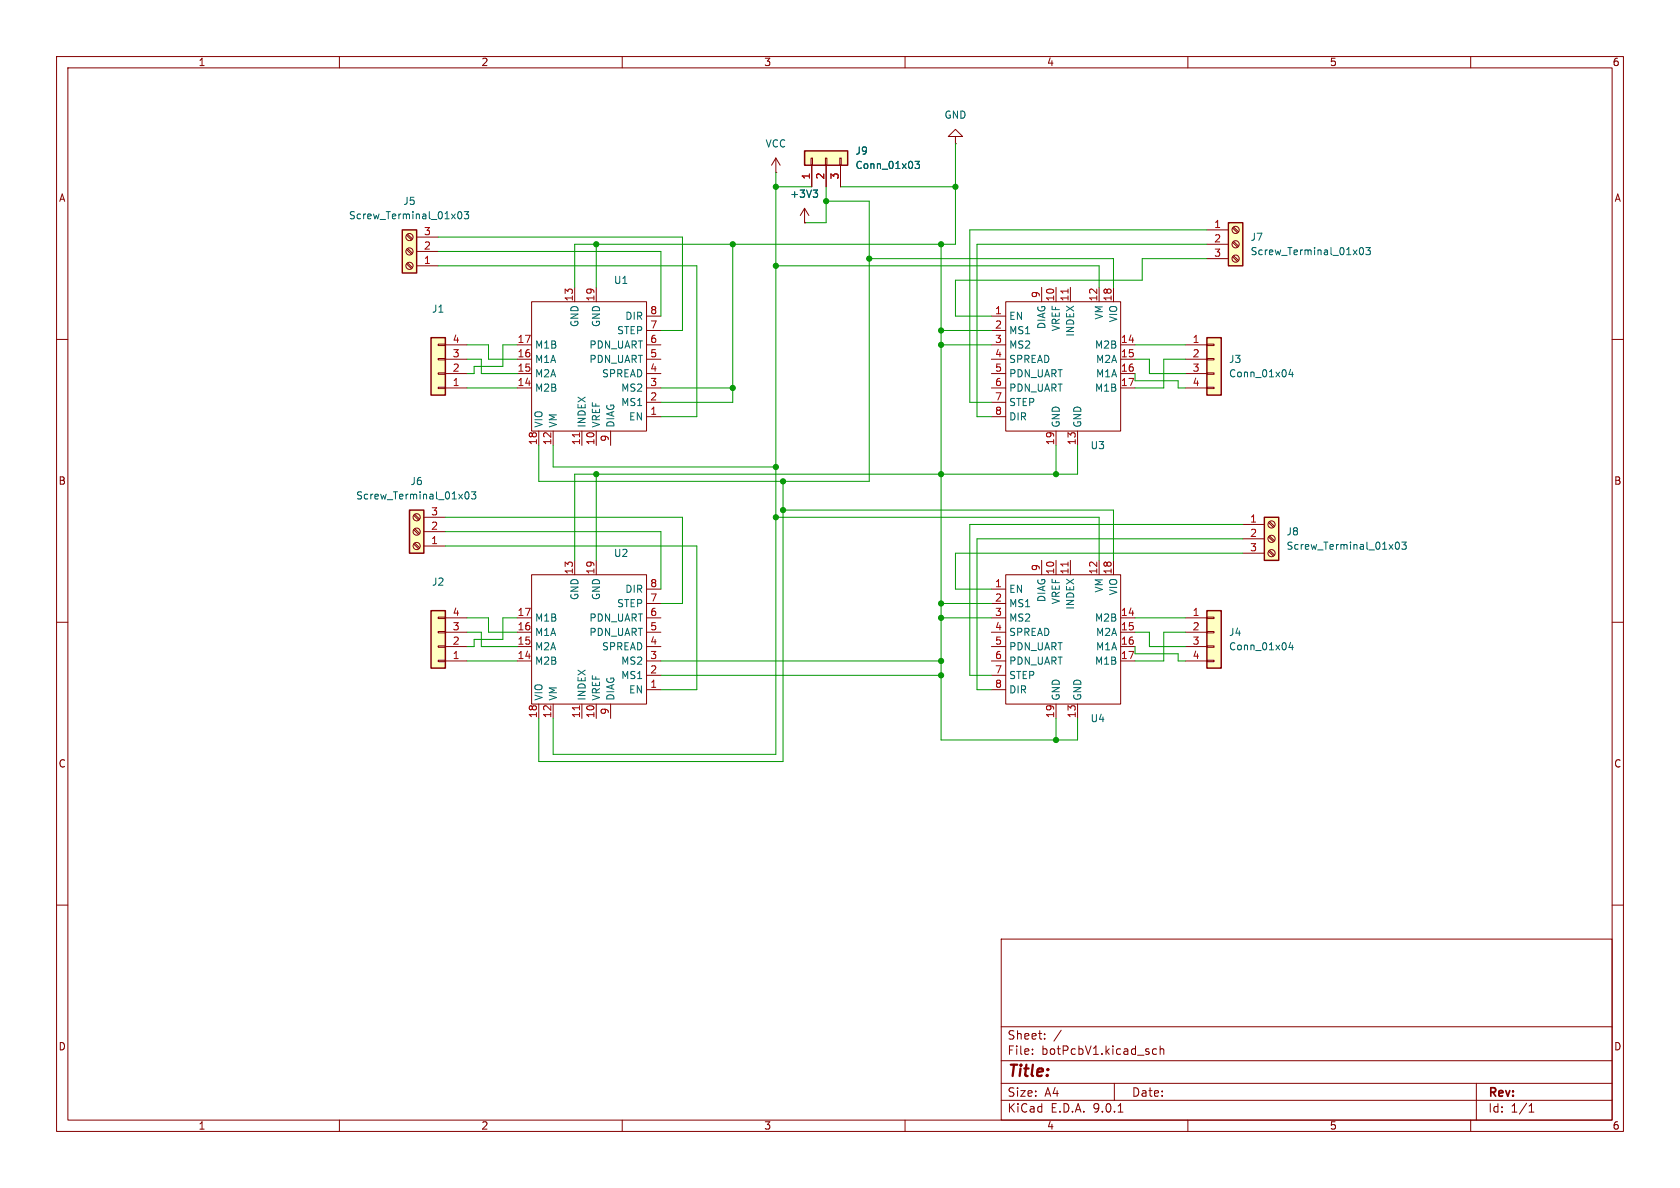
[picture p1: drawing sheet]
<svg xmlns="http://www.w3.org/2000/svg" width="297mm" height="210mm" viewBox="0 0 297 210" stroke-linecap="round" stroke-linejoin="round" font-family="sans-serif">
<g fill="none" stroke="#840000" stroke-width=".18">
<path d="M10 10h277v190h-277zM12 12h273v186h-273zM60 10v2M110 10v2M160 10v2M210 10v2M260 10v2M10 60h2M285 60h2M10 110h2M285 110h2M10 160h2"/>
<path d="M177 166h108v32h-108zM285 160h2M60 198v2M110 198v2M160 198v2M177 194.5h108M177 191.5h108M177 187.5h108M177 181.5h108M182.5 186.3v.1M182.5 185.5v.1M184.7 183.6v.1"/>
<path d="M184.7 182.8v.1M187.6 182.1l-1.3 2M197 191.5v3M197.7 196.6h.8M204.5 185.5l-.5-.1-.3 .3v.4l.2 .2h.6M205.1 185.5l.2-.1 .4 .1v.9M205.1 184.9v1.5M210 198v2M260 198v2M261 191.5v6.5M270.3 196.6h.9M270.3 195.5l.4-.4v1.5"/>
</g>
<path d="M76.2 108h2.5v10.1h-2.5z" fill="#ffffc2"/>
<path d="M76.2 108h2.5v10.1h-2.5z" fill="none" stroke="#840000" stroke-width=".25"/>
<path d="M77.5 116.7h1.2v.3h-1.2zM77.5 114.2h1.2v.2h-1.2zM77.5 111.6h1.2v.3h-1.2zM77.5 109.1h1.2v.2h-1.2zM78.7 116.8h3.8M78.7 114.3h3.8M78.7 111.8h3.8M78.7 109.2h3.8" fill="none" stroke="#840000" stroke-width=".18"/>
<path d="M76.2 59.7h2.5v10.2h-2.5z" fill="#ffffc2"/>
<path d="M76.2 59.7h2.5v10.2h-2.5z" fill="none" stroke="#840000" stroke-width=".25"/>
<g fill="none" stroke="#840000" stroke-width=".18">
<path d="M77.5 68.5h1.2v.2h-1.2zM77.5 65.9h1.2v.3h-1.2zM77.5 63.4h1.2v.2h-1.2zM77.5 60.8h1.2v.3h-1.2zM78.7 68.6h3.8M78.7 66h3.8M78.7 63.5h3.8M78.7 61h3.8M101.6 99.1v2.5M105.4 99.1v2.5M184.1 99.1v2.5M186.7 99.1v2.5"/>
<path d="M189.2 99.1v2.5M194.3 99.1v2.5M196.8 99.1v2.5M91.4 116.8h2.6M91.4 114.3h2.6M91.4 111.8h2.6M91.4 109.2h2.6M94 101.6h20.3v22.9h-20.3zM114.3 119.4h2.5M114.3 116.8h2.5M114.3 114.3h2.5M114.3 111.8h2.5"/>
<path d="M114.3 109.2h2.5M114.3 106.7h2.5M114.3 104.1h2.5M175.3 119.4h2.5M175.3 116.8h2.5M175.3 114.3h2.5M175.3 111.8h2.5M175.3 109.2h2.5M175.3 106.7h2.5M175.3 104.1h2.5M177.8 101.6h20.3v22.9h-20.3zM198.1 116.8h2.6"/>
<path d="M198.1 114.3h2.6M198.1 111.8h2.6M198.1 109.2h2.6M95.2 124.5v2.5M97.8 124.5v2.5M102.9 124.5v2.5M105.4 124.5v2.5M107.9 124.5v2.5M114.3 121.9h2.5M175.3 121.9h2.5M186.7 124.5v2.5M190.5 124.5v2.5"/>
</g>
<path d="M188.8 99.4v.7M102.5 124.8v.7" fill="none" stroke="#a90000" stroke-width=".18"/>
<path d="M71.1 40.6h2.6v7.7h-2.6z" fill="#ffffc2"/>
<path d="M71.1 40.6h2.6v7.7h-2.6z" fill="none" stroke="#840000" stroke-width=".25"/>
<g fill="none" stroke="#840000" stroke-width=".18">
<path d="M71.9 46.7l.8 .8M71.9 44.1l.8 .9M71.9 41.6l.8 .8M72.1 46.5l.8 .8M72.1 43.9l.8 .9M72.1 41.4l.8 .8M73.7 47h3.8M73.7 44.5h3.8M73.7 41.9h3.8"/>
<circle cx="72.4" cy="47" r=".63"/>
<circle cx="72.4" cy="44.4" r=".63"/>
<circle cx="72.4" cy="41.9" r=".63"/>
</g>
<path d="M81.1 37.5l.1-.1a.68 .68 0 0 1 .5 .6 .68 .68 0 0 1-.5 .7 .84 .84 0 0 1-.1-1.2zM82.1 37.4h.8l-.5 .5 .4 .1v.6l-.2 .1-.5-.1" fill="none" stroke="#006464" stroke-width=".18"/>
<path d="M72.4 90.2h2.5v7.6h-2.5z" fill="#ffffc2"/>
<path d="M72.4 90.2h2.5v7.6h-2.5z" fill="none" stroke="#840000" stroke-width=".25"/>
<g fill="none" stroke="#840000" stroke-width=".18">
<path d="M168.9 24.1h1.3l-1.3-1.2-1.3 1.2h1.3v1.3M168.9 25.4h.1M94 53.3h20.3v22.9h-20.3zM101.6 50.8v2.5M105.4 50.8v2.5M114.3 58.4h2.5M114.3 55.9h2.5M91.4 68.6h2.6M91.4 66h2.6M91.4 63.5h2.6M91.4 61h2.6M95.2 76.2v2.5"/>
<path d="M97.8 76.2v2.5M102.9 76.2v2.5M105.4 76.2v2.5M107.9 76.2v2.5M114.3 73.7h2.5M114.3 71.1h2.5M114.3 68.6h2.5M114.3 66h2.5M114.3 63.5h2.5M114.3 61h2.5M73.2 96.2l.8 .8M73.2 93.6l.8 .9"/>
<path d="M73.2 91.1l.8 .8M73.3 96l.9 .9M73.3 93.5l.9 .8M73.3 90.9l.9 .9M74.9 96.5h3.8M74.9 94h3.8M74.9 91.4h3.8"/>
<circle cx="73.7" cy="91.4" r=".63"/>
<circle cx="73.7" cy="96.5" r=".63"/>
<circle cx="73.7" cy="94" r=".63"/>
</g>
<path d="M82.3 87.1l.2-.2a.68 .68 0 0 1 .4 .7 .68 .68 0 0 1-.4 .6l-.2-.1-.1-.4zM83.3 86.9h.8l-.4 .5 .4 .1v.6l-.2 .1-.6-.1" fill="none" stroke="#006464" stroke-width=".18"/>
<path d="M102.5 76.5v.7" fill="none" stroke="#a90000" stroke-width=".18"/>
<path d="M213.4 108h2.5v10.1h-2.5z" fill="#ffffc2"/>
<path d="M213.4 108h2.5v10.1h-2.5z" fill="none" stroke="#840000" stroke-width=".25"/>
<g fill="none" stroke="#840000" stroke-width=".18">
<path d="M137.2 30.5h.1M137.2 27.9l-.8 1.3M137.2 27.9l.7 1.3M137.2 27.9v2.6M142.2 39.4h.1M142.2 36.8l-.7 1.3M142.2 36.8l.8 1.3M142.2 36.8v2.6M209.5 109.2h3.9M209.5 111.8h3.9M209.5 114.3h3.9M209.5 116.8h3.9"/>
<path d="M213.4 109.1h1.2v.2h-1.2zM213.4 111.6h1.2v.3h-1.2zM213.4 114.2h1.2v.2h-1.2zM213.4 116.7h1.2v.3h-1.2z"/>
</g>
<path d="M143.8 33.6h.7l-.4 .5M144.3 34.1l.2 .2v.3l-.2 .3M228.2 113.5l-.3 1h.8M228.5 114v.9" fill="none" stroke="#006464" stroke-width=".18"/>
<path d="M142.2 26.7h7.7v2.5h-7.7z" fill="#ffffc2"/>
<path d="M142.2 26.7h7.7v2.5h-7.7z" fill="none" stroke="#840000" stroke-width=".25"/>
<g fill="none" stroke="#840000" stroke-width=".18">
<path d="M143.4 27.9h.2v1.3h-.2zM143.5 29.2v3.8M145.9 27.9h.3v1.3h-.3zM146 29.2v3.8M148.5 27.9h.2v1.3h-.2zM148.6 29.2v3.8M175.3 55.9h2.5M175.3 58.4h2.5M177.8 53.3h20.3v22.9h-20.3zM184.1 50.8v2.5M186.7 50.8v2.5M189.2 50.8v2.5"/>
<path d="M194.3 50.8v2.5M196.8 50.8v2.5M175.3 61h2.5M175.3 63.5h2.5M175.3 66h2.5M175.3 68.6h2.5M175.3 71.1h2.5M175.3 73.7h2.5M186.7 76.2v2.5M190.5 76.2v2.5M198.1 61h2.6M198.1 63.5h2.6"/>
<path d="M198.1 66h2.6M198.1 68.6h2.6"/>
</g>
<path d="M161.8 28.5h.7l-.4 .5 .4 .1v.6l-.2 .1-.5-.1" fill="none" stroke="#006464" stroke-width=".18"/>
<path d="M188.8 51.1v.7" fill="none" stroke="#a90000" stroke-width=".18"/>
<path d="M213.4 59.7h2.5v10.2h-2.5z" fill="#ffffc2"/>
<path d="M213.4 59.7h2.5v10.2h-2.5z" fill="none" stroke="#840000" stroke-width=".25"/>
<path d="M209.5 61h3.9M209.5 63.5h3.9M209.5 66h3.9M209.5 68.6h3.9M213.4 60.8h1.2v.3h-1.2zM213.4 63.4h1.2v.2h-1.2zM213.4 65.9h1.2v.3h-1.2zM213.4 68.5h1.2v.2h-1.2z" fill="none" stroke="#840000" stroke-width=".18"/>
<path d="M228.2 65.3l-.3 .9h.8M228.5 65.8v.8" fill="none" stroke="#006464" stroke-width=".18"/>
<path d="M223.5 91.4h2.6v7.7h-2.6z" fill="#ffffc2"/>
<path d="M223.5 91.4h2.6v7.7h-2.6z" fill="none" stroke="#840000" stroke-width=".25"/>
<g fill="none" stroke="#840000" stroke-width=".18">
<path d="M219.7 92.7h3.8M219.7 95.3h3.8M219.7 97.8h3.8M224.3 92.4l.8 .8M224.3 94.9l.8 .9M224.3 97.5l.8 .8M224.4 92.2l.9 .8M224.4 94.7l.9 .9M224.4 97.3l.9 .8"/>
<circle cx="224.8" cy="97.8" r=".63"/>
<circle cx="224.8" cy="95.2" r=".63"/>
<circle cx="224.8" cy="92.7" r=".63"/>
</g>
<path d="M246.8 96l.2-.2a.68 .68 0 0 1 .4 .7 .68 .68 0 0 1-.4 .6l-.2-.1-.1-.4zM247.8 95.8h.8l-.4 .5 .3 .1v.6l-.1 .1-.6-.1" fill="none" stroke="#006464" stroke-width=".18"/>
<path d="M217.2 39.4h2.5v7.6h-2.5z" fill="#ffffc2"/>
<path d="M217.2 39.4h2.5v7.6h-2.5z" fill="none" stroke="#840000" stroke-width=".25"/>
<g fill="none" stroke="#840000" stroke-width=".18">
<path d="M142.2 39.4h.1M143.5 29.2v3.8M146 29.2v3.8M148.6 29.2v3.8M213.4 40.6h3.8M213.4 43.2h3.8M213.4 45.7h3.8M217.9 40.3l.9 .8M217.9 42.8l.9 .9M217.9 45.4l.9 .8M218.1 40.1l.8 .9M218.1 42.7l.8 .8"/>
<path d="M218.1 45.2l.8 .9"/>
<circle cx="218.4" cy="40.6" r=".63"/>
<circle cx="218.4" cy="43.2" r=".63"/>
<circle cx="218.4" cy="45.7" r=".63"/>
</g>
<path d="M143.8 33.6h.7l-.4 .5M144.3 34.1l.2 .2v.3l-.2 .3M161.8 28.5h.7l-.4 .5 .4 .1v.6l-.2 .1-.5-.1M240.4 43.9l.2-.1a.68 .68 0 0 1 .5 .6 .68 .68 0 0 1-.5 .6l-.2-.1-.1-.4zM241.5 43.8h.8l-.5 .4 .4 .2v.5l-.2 .1-.5-.1" fill="none" stroke="#006464" stroke-width=".18"/>
<g fill="none" stroke="#009600" stroke-width=".18">
<path d="M137.2 30.5v102.9h-39.4v-6.4M137.2 33h6.3M146 35.6h7.7v49.5h-58.5v-6.4M146 33v6.4h-3.8M148.6 33h20.3M168.9 25.4v17.8h-67.3v7.6M77.5 44.5h39.3v11.4M77.5 41.9h43.1v16.5h-3.8M77.5 47h45.7v26.7h-6.4M105.4 43.2v7.6M129.5 43.2v27.9h-12.7M137.2 47h57.1v3.8"/>
<path d="M153.7 45.7h43.1v5.1M166.4 43.2v87.6h24.1v-3.8M166.4 58.4h8.9M213.4 40.6h-42v30.5h3.9M213.4 43.2h-40.7v30.5h2.6M213.4 45.7h-11.5v3.8h-33v6.4h6.4M82.5 63.5h2.6v2.5h6.3M82.5 61h3.9v2.5h5M82.5 68.6h8.9M91.4 61h-2.5v3.8h-5.1v1.2h-1.3M97.8 78.7v3.9h39.4M116.8 68.6h12.7"/>
<path d="M166.4 61h8.9M186.7 78.7v5.1M190.5 78.7v5.1h-88.9v15.3M200.7 63.5h2.5v2.5h6.3M200.7 66v1.3h7.6v1.3h1.2M200.7 61h8.8M209.5 63.5h-3.8v5.1h-5M78.7 94h38.1v10.1M78.7 91.4h41.9v15.3h-3.8M78.7 96.5h44.5v25.4h-6.4M105.4 83.8v15.3M137.2 91.4h57.1v7.7"/>
<path d="M138.4 85.1v49.5h-43.2v-7.6M138.4 90.2h58.4v8.9M219.7 92.7h-48.3v26.7h3.9M219.7 95.3h-47v26.6h2.6M219.7 97.8h-50.8v6.3h6.4M82.5 116.8h8.9M82.5 111.8h2.6v2.5h6.3M82.5 109.2h3.9v2.6h5M91.4 109.2h-2.5v3.8h-5.1v1.3h-1.3M116.8 116.8h49.6M116.8 119.4h49.6M166.4 106.7h8.9"/>
<path d="M166.4 109.2h8.9M200.7 114.3v1.3h7.6v1.2h1.2M200.7 111.8h2.5v2.5h6.3M200.7 109.2h8.8M209.5 111.8h-3.8v5h-5M186.7 127v3.8"/>
</g>
<g fill="#009600" stroke="#009600" stroke-width=".18">
<circle cx="166.4" cy="83.8" r=".46"/>
<circle cx="186.7" cy="83.8" r=".46"/>
<circle cx="137.2" cy="91.4" r=".46"/>
<circle cx="105.4" cy="83.8" r=".46"/>
<circle cx="186.7" cy="130.8" r=".46"/>
<circle cx="166.4" cy="116.8" r=".46"/>
<circle cx="166.4" cy="119.4" r=".46"/>
<circle cx="166.4" cy="106.7" r=".46"/>
<circle cx="166.4" cy="109.2" r=".46"/>
<circle cx="138.4" cy="90.2" r=".46"/>
<circle cx="146" cy="35.6" r=".46"/>
<circle cx="153.7" cy="45.7" r=".46"/>
<circle cx="129.5" cy="43.2" r=".46"/>
<circle cx="105.4" cy="43.2" r=".46"/>
<circle cx="129.5" cy="68.6" r=".46"/>
<circle cx="166.4" cy="58.4" r=".46"/>
<circle cx="166.4" cy="61" r=".46"/>
<circle cx="166.4" cy="43.2" r=".46"/>
<circle cx="137.2" cy="33" r=".46"/>
<circle cx="168.9" cy="33" r=".46"/>
<circle cx="137.2" cy="82.6" r=".46"/>
<circle cx="138.4" cy="85.1" r=".46"/>
<circle cx="137.2" cy="47" r=".46"/>
</g>
<text font-size="2.8" fill="#840000" x="178" y="190.9">Title:</text>
<g font-size="2.1" fill="#840000">
<text x="178" y="184">Sheet:</text>
<text x="178" y="186.7">File:</text>
<text x="184.1" y="186.7">botPcbV1.kicad_sch</text>
<text x="178" y="196.9">KiCad</text>
<text x="178" y="194.1">Size:</text>
<text x="184.7" y="194.1">A4</text>
<text x="185.7" y="196.9">E.D.A.</text>
<text x="193.3" y="196.9">9.0.1</text>
<text x="200" y="194.1">Date:</text>
<text x="263" y="194.3">Rev:</text>
<text x="263" y="196.9">Id:</text>
<text x="267.1" y="196.9">1/1</text>
</g>
<g font-size="1.8" fill="#840000">
<text x="35" y="11.9">1</text>
<text x="85" y="11.9">2</text>
<text x="135" y="11.9">3</text>
<text x="185" y="11.9">4</text>
<text x="235" y="11.9">5</text>
<text x="285" y="11.9">6</text>
<text x="10.3" y="35.9">A</text>
<text x="285.3" y="35.9">A</text>
<text x="10.3" y="85.9">B</text>
<text x="285.3" y="85.9">B</text>
<text x="10.3" y="135.9">C</text>
<text x="285.3" y="135.9">C</text>
<text x="10.3" y="185.9">D</text>
<text x="285.3" y="185.9">D</text>
<text x="35" y="199.9">1</text>
<text x="85" y="199.9">2</text>
<text x="135" y="199.9">3</text>
<text x="185" y="199.9">4</text>
<text x="235" y="199.9">5</text>
<text x="285" y="199.9">6</text>
</g>
<g font-size="1.8" fill="#006464">
<text x="166.9" y="21.2">GND</text>
<text x="135.2" y="26.3">VCC</text>
<text x="151.1" y="27.5">J9</text>
<text x="139.6" y="35.2">+3V3</text>
<text x="151.1" y="30.1">Conn_01x03</text>
<text x="61.6" y="39">Screw_Terminal_01x03</text>
<text x="71.2" y="36.4">J5</text>
<text x="221" y="42.8">J7</text>
<text x="221" y="45.3">Screw_Terminal_01x03</text>
<text x="108.4" y="50.4">U1</text>
<text x="76.3" y="55.5">J1</text>
<text x="102.5" y="57.9" transform="rotate(-90 102.5 57.9)">GND</text>
<text x="106.3" y="57.9" transform="rotate(-90 106.3 57.9)">GND</text>
<text x="109" y="59.3">STEP</text>
<text x="110.4" y="56.7">DIR</text>
<text x="178.3" y="56.7">EN</text>
<text x="178.3" y="59.3">MS1</text>
<text x="185" y="58.3" transform="rotate(-90 185 58.3)">DIAG</text>
<text x="187.6" y="58.6" transform="rotate(-90 187.6 58.6)">VREF</text>
<text x="190.1" y="59.6" transform="rotate(-90 190.1 59.6)">INDEX</text>
<text x="195.2" y="56.6" transform="rotate(-90 195.2 56.6)">VM</text>
<text x="197.7" y="57.1" transform="rotate(-90 197.7 57.1)">VIO</text>
<text x="94.5" y="64.4">M1A</text>
<text x="94.5" y="61.8">M1B</text>
<text x="104.1" y="64.4">PDN_UART</text>
<text x="104.1" y="61.8">PDN_UART</text>
<text x="178.3" y="61.8">MS2</text>
<text x="178.3" y="64.4">SPREAD</text>
<text x="193.5" y="61.8">M2B</text>
<text x="193.7" y="64.4">M2A</text>
<text x="217.2" y="64.4">J3</text>
<text x="94.5" y="69.4">M2B</text>
<text x="94.5" y="66.9">M2A</text>
<text x="106.3" y="66.9">SPREAD</text>
<text x="109.7" y="72">MS1</text>
<text x="109.7" y="69.4">MS2</text>
<text x="178.3" y="66.9">PDN_UART</text>
<text x="178.3" y="69.4">PDN_UART</text>
<text x="178.3" y="72">STEP</text>
<text x="193.5" y="69.4">M1B</text>
<text x="193.7" y="66.9">M1A</text>
<text x="217.2" y="66.9">Conn_01x04</text>
<text x="96.1" y="75.7" transform="rotate(-90 96.1 75.7)">VIO</text>
<text x="98.7" y="75.7" transform="rotate(-90 98.7 75.7)">VM</text>
<text x="103.7" y="75.7" transform="rotate(-90 103.7 75.7)">INDEX</text>
<text x="106.3" y="75.7" transform="rotate(-90 106.3 75.7)">VREF</text>
<text x="108.8" y="75.7" transform="rotate(-90 108.8 75.7)">DIAG</text>
<text x="111.1" y="74.5">EN</text>
<text x="178.3" y="74.5">DIR</text>
<text x="187.6" y="75.7" transform="rotate(-90 187.6 75.7)">GND</text>
<text x="191.4" y="75.7" transform="rotate(-90 191.4 75.7)">GND</text>
<text x="192.7" y="79.6">U3</text>
<text x="62.9" y="88.5">Screw_Terminal_01x03</text>
<text x="72.5" y="86">J6</text>
<text x="227.3" y="94.8">J8</text>
<text x="108.4" y="98.7">U2</text>
<text x="227.3" y="97.4">Screw_Terminal_01x03</text>
<text x="76.3" y="103.7">J2</text>
<text x="102.5" y="106.2" transform="rotate(-90 102.5 106.2)">GND</text>
<text x="106.3" y="106.2" transform="rotate(-90 106.3 106.2)">GND</text>
<text x="109" y="107.5">STEP</text>
<text x="110.4" y="105">DIR</text>
<text x="178.3" y="105">EN</text>
<text x="178.3" y="107.5">MS1</text>
<text x="185" y="106.5" transform="rotate(-90 185 106.5)">DIAG</text>
<text x="187.6" y="106.9" transform="rotate(-90 187.6 106.9)">VREF</text>
<text x="190.1" y="107.9" transform="rotate(-90 190.1 107.9)">INDEX</text>
<text x="195.2" y="104.9" transform="rotate(-90 195.2 104.9)">VM</text>
<text x="197.7" y="105.3" transform="rotate(-90 197.7 105.3)">VIO</text>
<text x="94.5" y="112.6">M1A</text>
<text x="94.5" y="110.1">M1B</text>
<text x="104.1" y="112.6">PDN_UART</text>
<text x="104.1" y="110.1">PDN_UART</text>
<text x="178.3" y="110.1">MS2</text>
<text x="178.3" y="112.6">SPREAD</text>
<text x="193.5" y="110.1">M2B</text>
<text x="193.7" y="112.6">M2A</text>
<text x="217.2" y="112.6">J4</text>
<text x="94.5" y="117.7">M2B</text>
<text x="94.5" y="115.2">M2A</text>
<text x="106.3" y="115.2">SPREAD</text>
<text x="109.7" y="117.7">MS2</text>
<text x="178.3" y="115.2">PDN_UART</text>
<text x="178.3" y="117.7">PDN_UART</text>
<text x="193.5" y="117.7">M1B</text>
<text x="193.7" y="115.2">M1A</text>
<text x="217.2" y="115.2">Conn_01x04</text>
<text x="96.1" y="124" transform="rotate(-90 96.1 124)">VIO</text>
<text x="98.7" y="124" transform="rotate(-90 98.7 124)">VM</text>
<text x="103.7" y="124" transform="rotate(-90 103.7 124)">INDEX</text>
<text x="106.3" y="124" transform="rotate(-90 106.3 124)">VREF</text>
<text x="108.8" y="124" transform="rotate(-90 108.8 124)">DIAG</text>
<text x="109.7" y="120.2">MS1</text>
<text x="111.1" y="122.8">EN</text>
<text x="178.3" y="120.2">STEP</text>
<text x="178.3" y="122.8">DIR</text>
<text x="187.6" y="124" transform="rotate(-90 187.6 124)">GND</text>
<text x="191.4" y="124" transform="rotate(-90 191.4 124)">GND</text>
<text x="192.7" y="127.9">U4</text>
</g>
<g font-size="1.8" fill="#a90000">
<text x="143.3" y="31.8" transform="rotate(-90 143.3 31.8)">1</text>
<text x="145.8" y="31.8" transform="rotate(-90 145.8 31.8)">2</text>
<text x="148.3" y="31.8" transform="rotate(-90 148.3 31.8)">3</text>
<text x="74.9" y="41.7">3</text>
<text x="214.6" y="40.4">1</text>
<text x="74.9" y="46.7">1</text>
<text x="74.9" y="44.2">2</text>
<text x="214.6" y="42.9">2</text>
<text x="214.6" y="45.5">3</text>
<text x="101.3" y="53.4" transform="rotate(-90 101.3 53.4)">13</text>
<text x="105.2" y="53.4" transform="rotate(-90 105.2 53.4)">19</text>
<text x="183.9" y="52.8" transform="rotate(-90 183.9 52.8)">9</text>
<text x="186.4" y="53.4" transform="rotate(-90 186.4 53.4)">10</text>
<text x="189" y="53.4" transform="rotate(-90 189 53.4)">11</text>
<text x="194.1" y="53.4" transform="rotate(-90 194.1 53.4)">12</text>
<text x="196.6" y="53.4" transform="rotate(-90 196.6 53.4)">18</text>
<text x="114.9" y="58.2">7</text>
<text x="114.9" y="55.6">8</text>
<text x="175.8" y="55.6">1</text>
<text x="175.8" y="58.2">2</text>
<text x="79.9" y="65.8">2</text>
<text x="79.9" y="63.2">3</text>
<text x="79.9" y="60.7">4</text>
<text x="91.4" y="65.8">15</text>
<text x="91.4" y="63.2">16</text>
<text x="91.4" y="60.7">17</text>
<text x="114.9" y="65.8">4</text>
<text x="114.9" y="63.2">5</text>
<text x="114.9" y="60.7">6</text>
<text x="175.8" y="60.7">3</text>
<text x="175.8" y="63.2">4</text>
<text x="175.8" y="65.8">5</text>
<text x="198.1" y="60.7">14</text>
<text x="198.1" y="63.2">15</text>
<text x="198.1" y="65.8">16</text>
<text x="210.7" y="60.7">1</text>
<text x="210.7" y="63.2">2</text>
<text x="210.7" y="65.8">3</text>
<text x="79.9" y="68.3">1</text>
<text x="91.4" y="68.3">14</text>
<text x="114.9" y="70.9">2</text>
<text x="114.9" y="68.3">3</text>
<text x="175.8" y="68.3">6</text>
<text x="175.8" y="70.9">7</text>
<text x="198.1" y="68.3">17</text>
<text x="210.7" y="68.3">4</text>
<text x="114.9" y="73.4">1</text>
<text x="175.8" y="73.4">8</text>
<text x="95" y="78.8" transform="rotate(-90 95 78.8)">18</text>
<text x="97.5" y="78.8" transform="rotate(-90 97.5 78.8)">12</text>
<text x="102.6" y="78.8" transform="rotate(-90 102.6 78.8)">11</text>
<text x="105.2" y="78.8" transform="rotate(-90 105.2 78.8)">10</text>
<text x="107.7" y="78.2" transform="rotate(-90 107.7 78.2)">9</text>
<text x="186.4" y="78.8" transform="rotate(-90 186.4 78.8)">19</text>
<text x="190.2" y="78.8" transform="rotate(-90 190.2 78.8)">13</text>
<text x="76.1" y="93.7">2</text>
<text x="76.1" y="91.2">3</text>
<text x="220.9" y="92.5">1</text>
<text x="220.9" y="95">2</text>
<text x="76.1" y="96.3">1</text>
<text x="101.3" y="101.6" transform="rotate(-90 101.3 101.6)">13</text>
<text x="105.2" y="101.6" transform="rotate(-90 105.2 101.6)">19</text>
<text x="183.9" y="101" transform="rotate(-90 183.9 101)">9</text>
<text x="186.4" y="101.6" transform="rotate(-90 186.4 101.6)">10</text>
<text x="189" y="101.6" transform="rotate(-90 189 101.6)">11</text>
<text x="194.1" y="101.6" transform="rotate(-90 194.1 101.6)">12</text>
<text x="196.6" y="101.6" transform="rotate(-90 196.6 101.6)">18</text>
<text x="220.9" y="97.5">3</text>
<text x="114.9" y="106.4">7</text>
<text x="114.9" y="103.9">8</text>
<text x="175.8" y="103.9">1</text>
<text x="175.8" y="106.4">2</text>
<text x="79.9" y="111.5">3</text>
<text x="79.9" y="109">4</text>
<text x="91.4" y="111.5">16</text>
<text x="91.4" y="109">17</text>
<text x="114.9" y="111.5">5</text>
<text x="114.9" y="109">6</text>
<text x="175.8" y="109">3</text>
<text x="175.8" y="111.5">4</text>
<text x="198.1" y="109">14</text>
<text x="198.1" y="111.5">15</text>
<text x="210.7" y="109">1</text>
<text x="210.7" y="111.5">2</text>
<text x="79.9" y="116.6">1</text>
<text x="79.9" y="114">2</text>
<text x="91.4" y="116.6">14</text>
<text x="91.4" y="114">15</text>
<text x="114.9" y="119.1">2</text>
<text x="114.9" y="116.6">3</text>
<text x="114.9" y="114">4</text>
<text x="175.8" y="114">5</text>
<text x="175.8" y="116.6">6</text>
<text x="175.8" y="119.1">7</text>
<text x="198.1" y="114">16</text>
<text x="198.1" y="116.6">17</text>
<text x="210.7" y="114">3</text>
<text x="210.7" y="116.6">4</text>
<text x="114.9" y="121.7">1</text>
<text x="175.8" y="121.7">8</text>
<text x="95" y="127" transform="rotate(-90 95 127)">18</text>
<text x="97.5" y="127" transform="rotate(-90 97.5 127)">12</text>
<text x="102.6" y="127" transform="rotate(-90 102.6 127)">11</text>
<text x="105.2" y="127" transform="rotate(-90 105.2 127)">10</text>
<text x="107.7" y="126.4" transform="rotate(-90 107.7 126.4)">9</text>
<text x="186.4" y="127" transform="rotate(-90 186.4 127)">19</text>
<text x="190.2" y="127" transform="rotate(-90 190.2 127)">13</text>
</g>
</svg>
